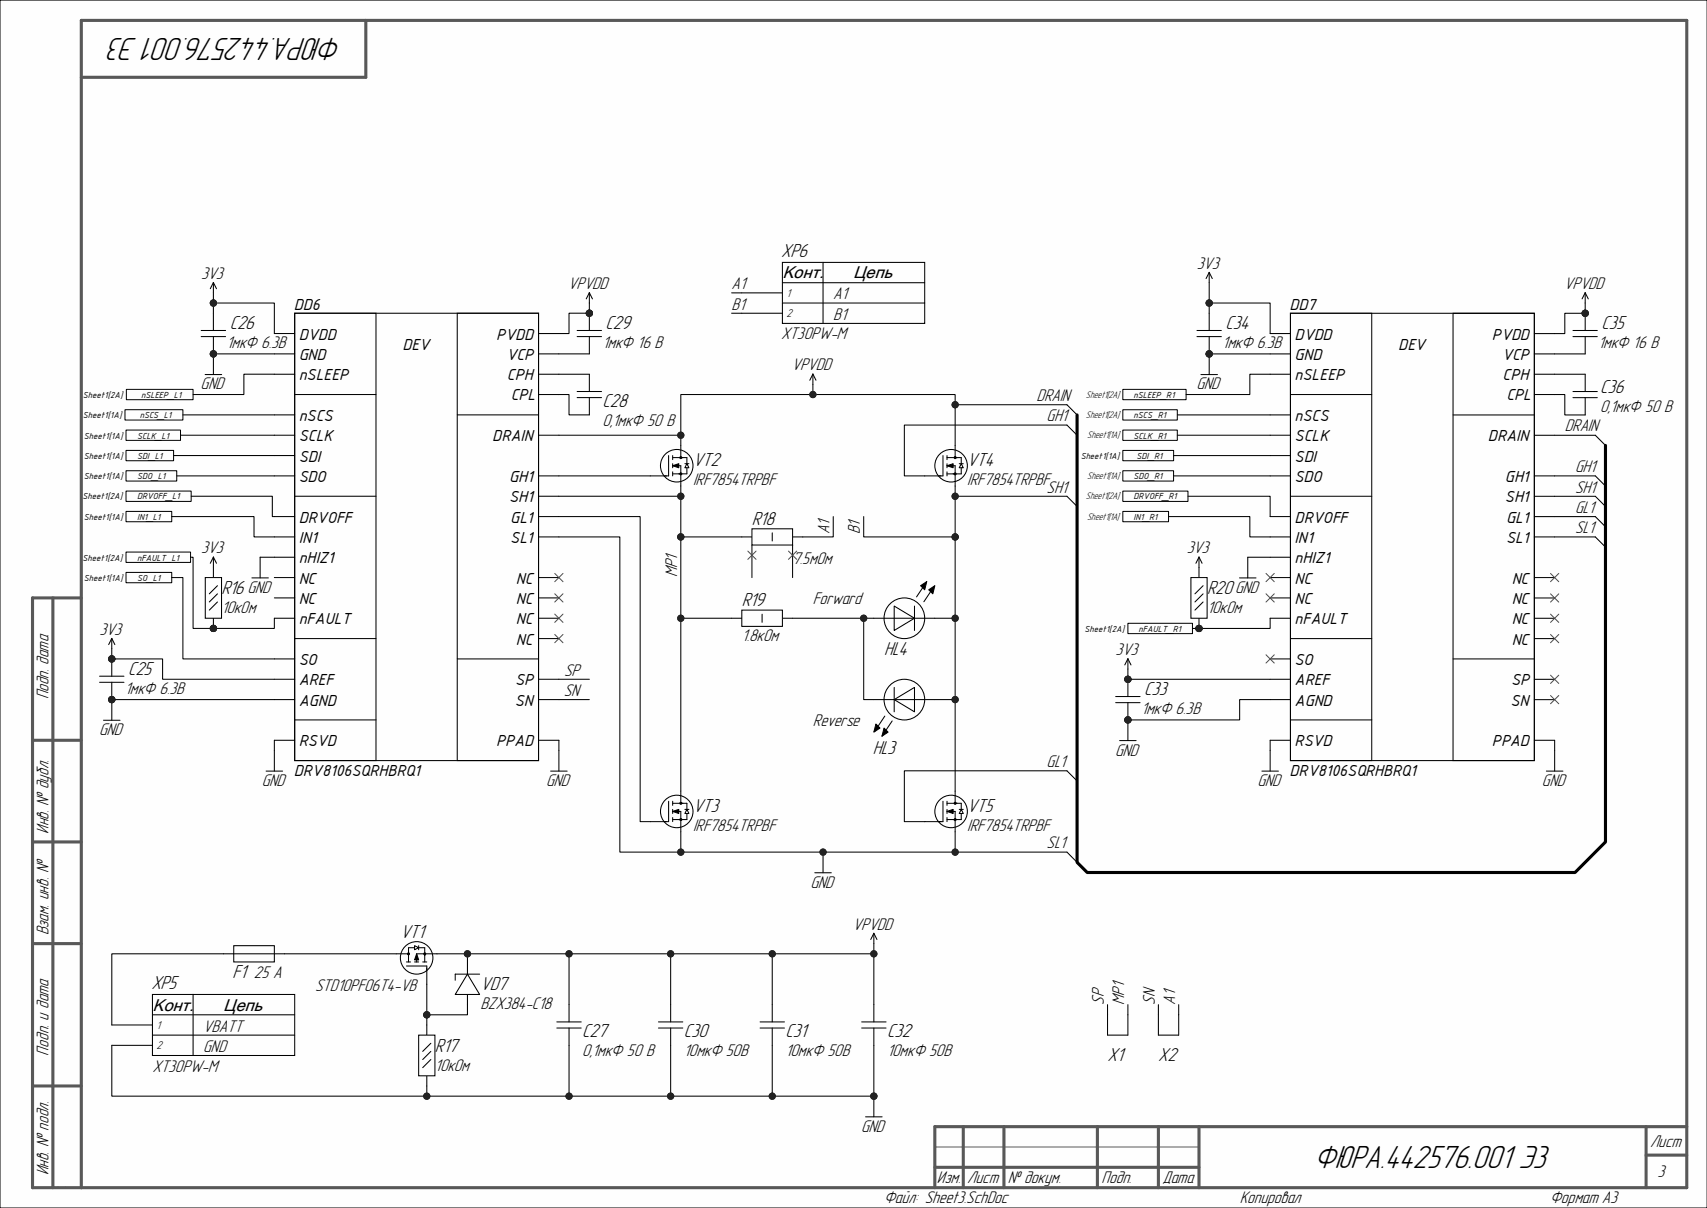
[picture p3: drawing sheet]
<svg xmlns="http://www.w3.org/2000/svg" width="420mm" height="297mm" viewBox="0 0 420 297" stroke-linecap="round" stroke-linejoin="round" font-family="sans-serif">
<path d="M0 0h420v297h-420z" fill-rule="evenodd" fill="#fefefe"/>
<path d="M0 0h420v297h-420z" fill="none" stroke="#000" stroke-width=".25"/>
<path d="M0 0h420v297h-420z" fill-rule="evenodd" fill="#fefefe"/>
<path d="M0 0h420v297h-420zM164.5 112v5h-1M165.5 114.5l1.5-.5v1zM165.5 112v1M165.5 114v1M165.5 116v1M165.5 114.5h2v2h-2M165.5 112.5h2.5" fill="none" stroke="#000" stroke-width=".25"/>
<g fill="none" stroke="#585858" stroke-width=".76">
<path d="M90 5v14h-70M13 147v145M20 147h-12v145h407v-287h-395v287M8 182h12M8 207h12M8 232h12M8 267h12M230 277v15M230 277h185M237 277v15M247 277v15M270 277v15"/>
<path d="M285 277v15M295 277v15M405 277v15M230 287h65M405 284h10"/>
</g>
<path d="M230 282h65" fill="none" stroke="#585858" stroke-width=".25"/>
<path d="M165.5 114.5l1.5-.5v1z" fill="#000"/>
<path d="M169 114l.5 1h-1z" fill="#fefefe"/>
<g fill="none" stroke="#000" stroke-width=".25">
<path d="M160 117h4M167.5 109.5v3h1.5v1.5M167.5 116.5v3M168.5 114h1M169 114l.5 1h-1zM169 115v1.5h-2M164.5 197v5h-1M165.5 199.5l1.5-.5v1zM165.5 199.5h2v2h-2M165.5 197v1M165.5 199v1M165.5 197.5h2.5"/>
<path d="M165.5 201v1"/>
<circle cx="166.5" cy="114.5" r="4"/>
<circle cx="167.5" cy="112.5" r=".25"/>
<circle cx="167.5" cy="116.5" r=".25"/>
</g>
<g fill="#000">
<path d="M165.5 199.5l1.5-.5v1z"/>
<circle cx="167.5" cy="112.5" r=".25"/>
<circle cx="167.5" cy="116.5" r=".25"/>
</g>
<path d="M169 199l.5 1h-1z" fill="#fefefe"/>
<g fill="none" stroke="#000" stroke-width=".25">
<path d="M232 112v5h-1M233 114.5l1.5-.5v1zM233 112v1M233 114v1M233 116v1M233 114.5h2v2h-2M233 112.5h2.5M167.5 194.5v3h1.5v1.5M168.5 199h1M169 199l.5 1h-1zM160 202h4M167.5 201.5v3"/>
<path d="M169 200v1.5h-2"/>
<circle cx="166.5" cy="199.5" r="4"/>
<circle cx="167.5" cy="197.5" r=".25"/>
<circle cx="167.5" cy="201.5" r=".25"/>
</g>
<g fill="#000">
<path d="M233 114.5l1.5-.5v1z"/>
<circle cx="167.5" cy="197.5" r=".25"/>
<circle cx="167.5" cy="201.5" r=".25"/>
</g>
<path d="M236.5 114l.5 1h-1z" fill="#fefefe"/>
<g fill="none" stroke="#000" stroke-width=".25">
<path d="M227.5 117h4M235 109.5v3h1.5v1.5M235 116.5v3M236 114h1M236.5 114l.5 1h-1zM236.5 115v1.5h-2M232 197v5h-1M233 199.5l1.5-.5v1zM233 199.5h2v2h-2M233 197v1M233 199v1M233 197.5h2.5"/>
<path d="M233 201v1"/>
<circle cx="234" cy="114.5" r="4"/>
<circle cx="235" cy="116.5" r=".25"/>
<circle cx="235" cy="112.5" r=".25"/>
</g>
<g fill="#000">
<path d="M233 199.5l1.5-.5v1z"/>
<circle cx="235" cy="116.5" r=".25"/>
<circle cx="235" cy="112.5" r=".25"/>
</g>
<path d="M236.5 199l.5 1h-1z" fill="#fefefe"/>
<g fill="none" stroke="#000" stroke-width=".25">
<path d="M182.5 72h10M182.5 77h10M192.5 64.5h35v15h-35zM192.5 69.5h35M192.5 74.5h35M202.5 64.5v15M180 152h2.5M192.5 152h2.5M235 194.5v3h1.5v1.5M236 199h1M236.5 199l.5 1h-1zM227.5 202h4"/>
<path d="M235 201.5v3M236.5 200v1.5h-2"/>
<circle cx="234" cy="199.5" r="4"/>
<circle cx="235" cy="197.5" r=".25"/>
<circle cx="235" cy="201.5" r=".25"/>
</g>
<g fill="#000">
<circle cx="235" cy="197.5" r=".25"/>
<circle cx="235" cy="201.5" r=".25"/>
</g>
<path d="M182.5 150h10v4h-10z" fill-rule="evenodd" fill="#fefefe"/>
<path d="M182.5 150h10v4h-10zM187.5 151v2M215 152h5M225 152h5" fill="none" stroke="#000" stroke-width=".25"/>
<path d="M220 149l5 3-5 3z" fill="#fefefe"/>
<g fill="none" stroke="#000" stroke-width=".25">
<path d="M220 149l5 3-5 3zM220 152h5M225 149v6M226.5 144l1.5-1-.5 2zM228 143l-2.5 3.8M228.5 145l1.5-1-.5 2zM229.8 144.2l-2.5 3.8M215 172h5M225 172h5"/>
<circle cx="222.5" cy="152" r="5"/>
</g>
<path d="M226.5 144l1.5-1-.5 2zM228.5 145l1.5-1-.5 2z" fill="#000"/>
<path d="M220 172l5-3v6z" fill="#fefefe"/>
<g fill="none" stroke="#000" stroke-width=".25">
<path d="M215.5 178l1 1-1.5 1zM217.5 179l1 1-1.5 1zM217.7 176.1l-2.5 3.7M219.5 177.3l-2.5 3.7M220 172l5-3v6zM220 172h5M220 169v6"/>
<circle cx="222.5" cy="172" r="5"/>
</g>
<path d="M215.5 178l1 1-1.5 1zM217.5 179l1 1-1.5 1z" fill="#000"/>
<path d="M72.5 77h60v110h-60z" fill-rule="evenodd" fill="#fefefe"/>
<g fill="none" stroke="#000" stroke-width=".25">
<path d="M72.5 77h60v110h-60zM72.5 77h20v110h-20zM112.5 77h20v110h-20zM67.5 87h5M67.5 82h5M67.5 92h5M72.5 97h20M132.5 87h5M132.5 82h5M132.5 92h5M132.5 97h5M67.5 102h5"/>
<path d="M67.5 107h5M67.5 112h5M67.5 117h5M112.5 102h20M132.5 107h5M132.5 117h5M67.5 132h5M67.5 137h5M67.5 127h5M72.5 122h20M132.5 132h5M132.5 127h5"/>
<path d="M132.5 122h5M182.5 132h2.5M195 132h2.5M67.5 142h5M67.5 147h5M67.5 152h5M72.5 157h20M132.5 142h5M132.5 147h5M132.5 152h5M132.5 157h5M67.5 162h5"/>
<path d="M67.5 167h5M67.5 172h5M72.5 177h20M112.5 162h20M132.5 167h5M132.5 172h5M67.5 182h5M132.5 182h5"/>
</g>
<path d="M185 130h10v4h-10z" fill-rule="evenodd" fill="#fefefe"/>
<path d="M185 130h10v4h-10zM185 134v2.5M190 131v2M195 134v2.5" fill="none" stroke="#000" stroke-width=".25"/>
<path d="M317.5 77h60v110h-60z" fill-rule="evenodd" fill="#fefefe"/>
<g fill="none" stroke="#000" stroke-width=".25">
<path d="M317.5 77h60v110h-60zM317.5 77h20v110h-20zM357.5 77h20v110h-20zM312.5 87h5M312.5 82h5M312.5 92h5M317.5 97h20M377.5 87h5M377.5 82h5M377.5 92h5M377.5 97h5M312.5 102h5"/>
<path d="M312.5 107h5M312.5 112h5M312.5 117h5M357.5 102h20M377.5 107h5M377.5 117h5M392.5 117l2.5 2.5M392.5 107l2.5 2.5M312.5 132h5M312.5 137h5M312.5 127h5M317.5 122h20"/>
<path d="M377.5 132h5M377.5 127h5M377.5 122h5M392.5 132l2.5 2.5M392.5 127l2.5 2.5M392.5 122l2.5 2.5M312.5 142h5M312.5 147h5M312.5 152h5M317.5 157h20M377.5 142h5M377.5 147h5"/>
<path d="M377.5 152h5M377.5 157h5M312.5 162h5M312.5 167h5M312.5 172h5M317.5 177h20M357.5 162h20M377.5 167h5M377.5 172h5M312.5 182h5M377.5 182h5M380.5 189.6h4"/>
<path d="M382.5 184.5v5.1M100 237.5h5v1M100 236.5h1M100.5 234v2.5M102 236.5h1M102.5 234.5l.5 1.5h-1zM102.5 234.5v2M104 236.5h1M104.5 234.5v2"/>
</g>
<path d="M102.5 234.5l.5 1.5h-1z" fill="#000"/>
<path d="M102 232.5l1 .5-1 .5z" fill="#fefefe"/>
<g fill="none" stroke="#000" stroke-width=".25">
<path d="M102 232.5l1 .5-1 .5zM102 233h-1.5v1.5h-3M102.5 234.5h5M103 232.5v1M103 233h1.5v2M105 238v4M27.5 252h10M27.5 257h10M37.5 244.5h35v15h-35zM37.5 249.5h35M37.5 254.5h35M47.5 244.5v15"/>
<path d="M105 252v2.5M105 264.5v2.5"/>
<circle cx="100.5" cy="234.5" r=".25"/>
<circle cx="102.5" cy="235.5" r="4"/>
<circle cx="104.5" cy="234.5" r=".25"/>
</g>
<g fill="#000">
<circle cx="100.5" cy="234.5" r=".25"/>
<circle cx="104.5" cy="234.5" r=".25"/>
</g>
<path d="M103 254.5h4v10h-4z" fill-rule="evenodd" fill="#fefefe"/>
<path d="M115 237v2.5M103 254.5h4v10h-4zM106 258.5l-2 2M106 256.5l-2 2M115 244.5v2.5M106 260.5l-2 2" fill="none" stroke="#000" stroke-width=".25"/>
<path d="M115 239.5l3 5h-6z" fill="#fefefe"/>
<path d="M115 239.5l3 5h-6zM118 239.5h-6v1.5M213 274.6h4M215 269.5v5.1" fill="none" stroke="#000" stroke-width=".25"/>
<circle cx="215" cy="269.5" r=".76" fill="#262626"/>
<circle cx="215" cy="269.5" r=".76" fill="none" stroke="#262626" stroke-width=".25"/>
<path d="M142 97.8h6M142 96.3h6M145 92v4.3M145 97.8v4.2M215 229.5l-.8 1.5M215 229.5l.8 1.5M215 229.5v2.5" fill="none" stroke="#000" stroke-width=".25"/>
<circle cx="145" cy="77" r=".76" fill="#262626"/>
<circle cx="145" cy="77" r=".76" fill="none" stroke="#262626" stroke-width=".25"/>
<path d="M145 77v4.3M142 82.8h6M142 81.3h6M145 82.8v4.2" fill="none" stroke="#000" stroke-width=".25"/>
<circle cx="145" cy="77" r=".76" fill="#262626"/>
<circle cx="145" cy="77" r=".76" fill="none" stroke="#262626" stroke-width=".25"/>
<path d="M145 72l-.8 1.5M145 72l.8 1.5M145 72v2.5M387 97.8h6M387 96.3h6M390 92v4.3M390 97.8v4.2" fill="none" stroke="#000" stroke-width=".25"/>
<circle cx="390" cy="77" r=".76" fill="#262626"/>
<circle cx="390" cy="77" r=".76" fill="none" stroke="#262626" stroke-width=".25"/>
<path d="M390 77v4.3M387 82.8h6M387 81.3h6M390 82.8v4.2" fill="none" stroke="#000" stroke-width=".25"/>
<circle cx="390" cy="77" r=".76" fill="#262626"/>
<circle cx="390" cy="77" r=".76" fill="none" stroke="#262626" stroke-width=".25"/>
<path d="M390 72l-.7 1.5M390 72l.8 1.5M390 72v2.5M50.5 92.1h4M52.5 87v5.1M135.5 189.6h4M137.5 184.5v5.1" fill="none" stroke="#000" stroke-width=".25"/>
<circle cx="52.5" cy="87" r=".76" fill="#262626"/>
<circle cx="52.5" cy="87" r=".76" fill="none" stroke="#262626" stroke-width=".25"/>
<circle cx="52.5" cy="87" r=".76" fill="#262626"/>
<circle cx="52.5" cy="87" r=".76" fill="none" stroke="#262626" stroke-width=".25"/>
<path d="M49.5 82.8h6M49.5 81.3h6M52.5 82.8v4.2" fill="none" stroke="#000" stroke-width=".25"/>
<circle cx="52.5" cy="87" r=".76" fill="#262626"/>
<circle cx="52.5" cy="87" r=".76" fill="none" stroke="#262626" stroke-width=".25"/>
<path d="M52.5 69.5v2.5M52.5 77v4.3M52.5 69.5l-.8 1.5M52.5 69.5l.8 1.5M295.5 92.1h4M297.5 87v5.1" fill="none" stroke="#000" stroke-width=".25"/>
<circle cx="297.5" cy="87" r=".76" fill="#262626"/>
<circle cx="297.5" cy="87" r=".76" fill="none" stroke="#262626" stroke-width=".25"/>
<circle cx="297.5" cy="87" r=".76" fill="#262626"/>
<circle cx="297.5" cy="87" r=".76" fill="none" stroke="#262626" stroke-width=".25"/>
<path d="M294.5 82.8h6M294.5 81.3h6M297.5 82.8v4.2" fill="none" stroke="#000" stroke-width=".25"/>
<circle cx="297.5" cy="87" r=".76" fill="#262626"/>
<circle cx="297.5" cy="87" r=".76" fill="none" stroke="#262626" stroke-width=".25"/>
<path d="M297.5 67v2.5M297.5 77v4.3M297.5 67l-.8 1.5M297.5 67l.8 1.5" fill="none" stroke="#000" stroke-width=".25"/>
<circle cx="27.5" cy="172" r=".76" fill="#262626"/>
<circle cx="27.5" cy="172" r=".76" fill="none" stroke="#262626" stroke-width=".25"/>
<circle cx="27.5" cy="162" r=".76" fill="#262626"/>
<circle cx="27.5" cy="162" r=".76" fill="none" stroke="#262626" stroke-width=".25"/>
<path d="M24.5 167.8h6M24.5 166.3h6M27.5 167.8v4.2" fill="none" stroke="#000" stroke-width=".25"/>
<circle cx="27.5" cy="172" r=".76" fill="#262626"/>
<circle cx="27.5" cy="172" r=".76" fill="none" stroke="#262626" stroke-width=".25"/>
<path d="M27.5 162v4.3" fill="none" stroke="#000" stroke-width=".25"/>
<circle cx="27.5" cy="162" r=".76" fill="#262626"/>
<circle cx="27.5" cy="162" r=".76" fill="none" stroke="#262626" stroke-width=".25"/>
<path d="M25.5 177.1h4M27.5 172v5.1" fill="none" stroke="#000" stroke-width=".25"/>
<circle cx="27.5" cy="172" r=".76" fill="#262626"/>
<circle cx="27.5" cy="172" r=".76" fill="none" stroke="#262626" stroke-width=".25"/>
<g fill="none" stroke="#000" stroke-width=".25">
<path d="M27.5 157l-.8 1.5M27.5 157l.8 1.5M27.5 157v2.5M137 252.8h6M137 251.3h6M140 247v4.3M140 252.8v4.2M162 252.8h6M162 251.3h6M165 247v4.3M165 252.8v4.2M187 252.8h6"/>
<path d="M187 251.3h6M190 247v4.3M190 252.8v4.2"/>
</g>
<circle cx="52.5" cy="154.5" r=".76" fill="#262626"/>
<circle cx="52.5" cy="154.5" r=".76" fill="none" stroke="#262626" stroke-width=".25"/>
<path d="M52.5 152v2.5" fill="none" stroke="#000" stroke-width=".25"/>
<circle cx="52.5" cy="154.5" r=".76" fill="#262626"/>
<circle cx="52.5" cy="154.5" r=".76" fill="none" stroke="#262626" stroke-width=".25"/>
<path d="M52.5 139.5v2.5" fill="none" stroke="#000" stroke-width=".25"/>
<path d="M50.5 142h4v10h-4z" fill-rule="evenodd" fill="#fefefe"/>
<path d="M262.5 99.5l2.5 2.5M262.5 104.5l2.5 2.5M52.5 137l-.8 1.5M52.5 137l.8 1.5M52.5 137v2.5M262.5 122l2.5 2.5M50.5 142h4v10h-4zM53.5 148l-2 2M53.5 146l-2 2M53.5 144l-2 2M262.5 189.5l2.5 2.5M262.5 209.5l2.5 2.5" fill="none" stroke="#000" stroke-width=".25"/>
<circle cx="277.5" cy="177" r=".76" fill="#262626"/>
<circle cx="277.5" cy="177" r=".76" fill="none" stroke="#262626" stroke-width=".25"/>
<circle cx="277.5" cy="167" r=".76" fill="#262626"/>
<circle cx="277.5" cy="167" r=".76" fill="none" stroke="#262626" stroke-width=".25"/>
<path d="M274.5 172.8h6M274.5 171.3h6M277.5 172.8v4.2" fill="none" stroke="#000" stroke-width=".25"/>
<circle cx="277.5" cy="177" r=".76" fill="#262626"/>
<circle cx="277.5" cy="177" r=".76" fill="none" stroke="#262626" stroke-width=".25"/>
<path d="M277.5 167v4.3" fill="none" stroke="#000" stroke-width=".25"/>
<circle cx="277.5" cy="167" r=".76" fill="#262626"/>
<circle cx="277.5" cy="167" r=".76" fill="none" stroke="#262626" stroke-width=".25"/>
<path d="M277.5 177v5.1M275.5 182.1h4" fill="none" stroke="#000" stroke-width=".25"/>
<circle cx="277.5" cy="177" r=".76" fill="#262626"/>
<circle cx="277.5" cy="177" r=".76" fill="none" stroke="#262626" stroke-width=".25"/>
<path d="M277.5 162l-.8 1.5M277.5 162l.8 1.5M277.5 162v2.5" fill="none" stroke="#000" stroke-width=".25"/>
<circle cx="295" cy="154.5" r=".76" fill="#262626"/>
<circle cx="295" cy="154.5" r=".76" fill="none" stroke="#262626" stroke-width=".25"/>
<path d="M295 152v2.5" fill="none" stroke="#000" stroke-width=".25"/>
<circle cx="295" cy="154.5" r=".76" fill="#262626"/>
<circle cx="295" cy="154.5" r=".76" fill="none" stroke="#262626" stroke-width=".25"/>
<path d="M295 139.5v2.5" fill="none" stroke="#000" stroke-width=".25"/>
<path d="M293 142h4v10h-4z" fill-rule="evenodd" fill="#fefefe"/>
<g fill="none" stroke="#000" stroke-width=".25">
<path d="M295 137l-.8 1.5M295 137l.8 1.5M295 137v2.5M293 142h4v10h-4zM296 148l-2 2M296 146l-2 2M296 144l-2 2M65.5 189.6h4M67.5 184.5v5.1M310.5 189.6h4M312.5 184.5v5.1M200.5 214.6h4"/>
<path d="M202.5 209.5v5.1"/>
</g>
<circle cx="202.5" cy="209.5" r=".76" fill="#262626"/>
<circle cx="202.5" cy="209.5" r=".76" fill="none" stroke="#262626" stroke-width=".25"/>
<path d="M64 137v5.1M307 137v5.1M62 142.1h4M305 142.1h4M55 234.5h2.5M67.5 234.5h2.5" fill="none" stroke="#000" stroke-width=".25"/>
<path d="M57.5 232.5h10v4h-10z" fill-rule="evenodd" fill="#fefefe"/>
<path d="M57.5 232.5h10v4h-10zM57.5 234.5h10" fill="none" stroke="#000" stroke-width=".25"/>
<g fill="none" stroke="#4c4c4c" stroke-width=".25">
<path d="M136.5 156l2 2M136.5 151l2 2M136.5 146l2 2M136.5 141l2 2M138.5 156l-2 2M138.5 151l-2 2M138.5 146l-2 2M138.5 141l-2 2M381.5 156l2 2M381.5 151l2 2M381.5 146l2 2M381.5 141l2 2"/>
<path d="M383.5 156l-2 2M383.5 151l-2 2M383.5 146l-2 2M383.5 141l-2 2M311.5 161l2 2M313.5 161l-2 2"/>
</g>
<path d="M31.1 95.7h16.4v2.6h-16.4z" fill-rule="evenodd" fill="#fefefe"/>
<path d="M31.1 95.7h16.4v2.6h-16.4z" fill="none" stroke="#000" stroke-width=".25"/>
<path d="M30.7 100.7h14.3v2.6h-14.3z" fill-rule="evenodd" fill="#fefefe"/>
<path d="M30.7 100.7h14.3v2.6h-14.3z" fill="none" stroke="#000" stroke-width=".25"/>
<path d="M31 105.7h13.4v2.6h-13.4z" fill-rule="evenodd" fill="#fefefe"/>
<path d="M31 105.7h13.4v2.6h-13.4z" fill="none" stroke="#000" stroke-width=".25"/>
<path d="M31 110.7h11.7v2.6h-11.7z" fill-rule="evenodd" fill="#fefefe"/>
<path d="M31 110.7h11.7v2.6h-11.7z" fill="none" stroke="#000" stroke-width=".25"/>
<path d="M31 115.7h12.5v2.6h-12.5z" fill-rule="evenodd" fill="#fefefe"/>
<path d="M31 115.7h12.5v2.6h-12.5z" fill="none" stroke="#000" stroke-width=".25"/>
<path d="M31 120.7h16v2.6h-16z" fill-rule="evenodd" fill="#fefefe"/>
<path d="M31 120.7h16v2.6h-16z" fill="none" stroke="#000" stroke-width=".25"/>
<path d="M31 125.7h11.3v2.6h-11.3z" fill-rule="evenodd" fill="#fefefe"/>
<path d="M31 125.7h11.3v2.6h-11.3z" fill="none" stroke="#000" stroke-width=".25"/>
<path d="M31 135.7h15.9v2.6h-15.9z" fill-rule="evenodd" fill="#fefefe"/>
<path d="M31 135.7h15.9v2.6h-15.9z" fill="none" stroke="#000" stroke-width=".25"/>
<path d="M31 140.7h11.3v2.6h-11.3z" fill-rule="evenodd" fill="#fefefe"/>
<path d="M31 140.7h11.3v2.6h-11.3z" fill="none" stroke="#000" stroke-width=".25"/>
<path d="M276.3 95.7h15.5v2.6h-15.5z" fill-rule="evenodd" fill="#fefefe"/>
<path d="M276.3 95.7h15.5v2.6h-15.5z" fill="none" stroke="#000" stroke-width=".25"/>
<path d="M276.3 100.7h13.4v2.6h-13.4z" fill-rule="evenodd" fill="#fefefe"/>
<path d="M276.3 100.7h13.4v2.6h-13.4z" fill="none" stroke="#000" stroke-width=".25"/>
<path d="M276.3 105.7h13.4v2.6h-13.4z" fill-rule="evenodd" fill="#fefefe"/>
<path d="M276.3 105.7h13.4v2.6h-13.4z" fill="none" stroke="#000" stroke-width=".25"/>
<path d="M276.3 110.7h12.5v2.6h-12.5z" fill-rule="evenodd" fill="#fefefe"/>
<path d="M276.3 110.7h12.5v2.6h-12.5z" fill="none" stroke="#000" stroke-width=".25"/>
<path d="M276.3 115.7h12.4v2.6h-12.4z" fill-rule="evenodd" fill="#fefefe"/>
<path d="M276.3 115.7h12.4v2.6h-12.4z" fill="none" stroke="#000" stroke-width=".25"/>
<path d="M276.3 120.7h16v2.6h-16z" fill-rule="evenodd" fill="#fefefe"/>
<path d="M276.3 120.7h16v2.6h-16z" fill="none" stroke="#000" stroke-width=".25"/>
<path d="M276.3 125.7h11.2v2.6h-11.2z" fill-rule="evenodd" fill="#fefefe"/>
<path d="M276.3 125.7h11.2v2.6h-11.2z" fill="none" stroke="#000" stroke-width=".25"/>
<path d="M277.5 153.2h15.9v2.6h-15.9z" fill-rule="evenodd" fill="#fefefe"/>
<path d="M200 92l-.8 1.5M200 92l.8 1.5M200 92v2.5M212.5 127v5h22.5M277.5 153.2h15.9v2.6h-15.9zM212 252.8h6M212 251.3h6M215 247v4.3M215 252.8v4.2M272.5 249.5v5h5v-5M285 249.5v5h5v-5" fill="none" stroke="#000" stroke-width=".25"/>
<path d="M311.5 146l2 2M311.5 141l2 2M313.5 146l-2 2M313.5 141l-2 2M381.5 171l2 2M381.5 166l2 2M383.5 171l-2 2M383.5 166l-2 2" fill="none" stroke="#4c4c4c" stroke-width=".25"/>
<circle cx="235" cy="132" r=".76" fill="#262626"/>
<circle cx="235" cy="132" r=".76" fill="none" stroke="#262626" stroke-width=".25"/>
<path d="M167.5 132h15" fill="none" stroke="#000" stroke-width=".25"/>
<circle cx="167.5" cy="132" r=".76" fill="#262626"/>
<circle cx="167.5" cy="132" r=".76" fill="none" stroke="#262626" stroke-width=".25"/>
<path d="M137.5 117h22.5M137.5 127h20v75h2.5M137.5 132h15v77.5h15v-5M185 136.5v5.5M195 136.5v5.5M205 127v5h-7.5M137.5 167h7.5M137.5 172h7.5" fill="none" stroke="#000" stroke-width=".25"/>
<circle cx="167.5" cy="209.5" r=".76" fill="#262626"/>
<circle cx="167.5" cy="209.5" r=".76" fill="none" stroke="#262626" stroke-width=".25"/>
<path d="M235 204.5v5h-67.5" fill="none" stroke="#000" stroke-width=".25"/>
<circle cx="167.5" cy="209.5" r=".76" fill="#262626"/>
<circle cx="167.5" cy="209.5" r=".76" fill="none" stroke="#262626" stroke-width=".25"/>
<circle cx="202.5" cy="209.5" r=".76" fill="#262626"/>
<circle cx="202.5" cy="209.5" r=".76" fill="none" stroke="#262626" stroke-width=".25"/>
<circle cx="235" cy="209.5" r=".76" fill="#262626"/>
<circle cx="235" cy="209.5" r=".76" fill="none" stroke="#262626" stroke-width=".25"/>
<path d="M235 99.5h27.5M262.5 104.5h-40v12.5h5M382.5 107h10M382.5 117h10M382.5 132h10M382.5 127h10M382.5 122h10M382.5 182v2.5" fill="none" stroke="#000" stroke-width=".25"/>
<circle cx="235" cy="99.5" r=".76" fill="#262626"/>
<circle cx="235" cy="99.5" r=".76" fill="none" stroke="#262626" stroke-width=".25"/>
<path d="M235 209.5h27.5" fill="none" stroke="#000" stroke-width=".25"/>
<circle cx="235" cy="209.5" r=".76" fill="#262626"/>
<circle cx="235" cy="209.5" r=".76" fill="none" stroke="#262626" stroke-width=".25"/>
<path d="M235 122h27.5M262.5 189.5h-40v12.5h5" fill="none" stroke="#000" stroke-width=".25"/>
<circle cx="235" cy="122" r=".76" fill="#262626"/>
<circle cx="235" cy="122" r=".76" fill="none" stroke="#262626" stroke-width=".25"/>
<path d="M105 242v7.5" fill="none" stroke="#000" stroke-width=".25"/>
<circle cx="105" cy="249.5" r=".76" fill="#262626"/>
<circle cx="105" cy="249.5" r=".76" fill="none" stroke="#262626" stroke-width=".25"/>
<path d="M115 247v2.5h-10" fill="none" stroke="#000" stroke-width=".25"/>
<circle cx="105" cy="249.5" r=".76" fill="#262626"/>
<circle cx="105" cy="249.5" r=".76" fill="none" stroke="#262626" stroke-width=".25"/>
<path d="M115 234.5v2.5" fill="none" stroke="#000" stroke-width=".25"/>
<circle cx="115" cy="234.5" r=".76" fill="#262626"/>
<circle cx="115" cy="234.5" r=".76" fill="none" stroke="#262626" stroke-width=".25"/>
<path d="M105 249.5v2.5" fill="none" stroke="#000" stroke-width=".25"/>
<circle cx="105" cy="249.5" r=".76" fill="#262626"/>
<circle cx="105" cy="249.5" r=".76" fill="none" stroke="#262626" stroke-width=".25"/>
<path d="M145 77h-5v5h-2.5M137.5 97h2.5v5h5M137.5 92h7.5M137.5 87h7.5" fill="none" stroke="#000" stroke-width=".25"/>
<circle cx="145" cy="77" r=".76" fill="#262626"/>
<circle cx="145" cy="77" r=".76" fill="none" stroke="#262626" stroke-width=".25"/>
<path d="M145 74.5v2.5" fill="none" stroke="#000" stroke-width=".25"/>
<circle cx="145" cy="77" r=".76" fill="#262626"/>
<circle cx="145" cy="77" r=".76" fill="none" stroke="#262626" stroke-width=".25"/>
<path d="M390 77h-5v5h-2.5M382.5 97h2.5v5h5M382.5 92h7.5M382.5 87h7.5" fill="none" stroke="#000" stroke-width=".25"/>
<circle cx="390" cy="77" r=".76" fill="#262626"/>
<circle cx="390" cy="77" r=".76" fill="none" stroke="#262626" stroke-width=".25"/>
<path d="M390 74.5v2.5" fill="none" stroke="#000" stroke-width=".25"/>
<circle cx="390" cy="77" r=".76" fill="#262626"/>
<circle cx="390" cy="77" r=".76" fill="none" stroke="#262626" stroke-width=".25"/>
<path d="M52.5 87h15M137.5 182v2.5" fill="none" stroke="#000" stroke-width=".25"/>
<circle cx="52.5" cy="87" r=".76" fill="#262626"/>
<circle cx="52.5" cy="87" r=".76" fill="none" stroke="#262626" stroke-width=".25"/>
<path d="M52.5 74.5h15v7.5" fill="none" stroke="#000" stroke-width=".25"/>
<circle cx="52.5" cy="74.5" r=".76" fill="#262626"/>
<circle cx="52.5" cy="74.5" r=".76" fill="none" stroke="#262626" stroke-width=".25"/>
<path d="M52.5 74.5v2.5" fill="none" stroke="#000" stroke-width=".25"/>
<circle cx="52.5" cy="74.5" r=".76" fill="#262626"/>
<circle cx="52.5" cy="74.5" r=".76" fill="none" stroke="#262626" stroke-width=".25"/>
<path d="M52.5 72v2.5" fill="none" stroke="#000" stroke-width=".25"/>
<circle cx="52.5" cy="74.5" r=".76" fill="#262626"/>
<circle cx="52.5" cy="74.5" r=".76" fill="none" stroke="#262626" stroke-width=".25"/>
<path d="M297.5 87h15" fill="none" stroke="#000" stroke-width=".25"/>
<circle cx="297.5" cy="87" r=".76" fill="#262626"/>
<circle cx="297.5" cy="87" r=".76" fill="none" stroke="#262626" stroke-width=".25"/>
<path d="M297.5 74.5h15v7.5" fill="none" stroke="#000" stroke-width=".25"/>
<circle cx="297.5" cy="74.5" r=".76" fill="#262626"/>
<circle cx="297.5" cy="74.5" r=".76" fill="none" stroke="#262626" stroke-width=".25"/>
<path d="M297.5 74.5v2.5" fill="none" stroke="#000" stroke-width=".25"/>
<circle cx="297.5" cy="74.5" r=".76" fill="#262626"/>
<circle cx="297.5" cy="74.5" r=".76" fill="none" stroke="#262626" stroke-width=".25"/>
<path d="M297.5 69.5v5" fill="none" stroke="#000" stroke-width=".25"/>
<circle cx="297.5" cy="74.5" r=".76" fill="#262626"/>
<circle cx="297.5" cy="74.5" r=".76" fill="none" stroke="#262626" stroke-width=".25"/>
<path d="M27.5 159.5v2.5" fill="none" stroke="#000" stroke-width=".25"/>
<circle cx="27.5" cy="162" r=".76" fill="#262626"/>
<circle cx="27.5" cy="162" r=".76" fill="none" stroke="#262626" stroke-width=".25"/>
<path d="M235 132v62.5" fill="none" stroke="#000" stroke-width=".25"/>
<circle cx="235" cy="172" r=".76" fill="#262626"/>
<circle cx="235" cy="172" r=".76" fill="none" stroke="#262626" stroke-width=".25"/>
<circle cx="235" cy="152" r=".76" fill="#262626"/>
<circle cx="235" cy="152" r=".76" fill="none" stroke="#262626" stroke-width=".25"/>
<circle cx="235" cy="132" r=".76" fill="#262626"/>
<circle cx="235" cy="132" r=".76" fill="none" stroke="#262626" stroke-width=".25"/>
<path d="M140 234.5v12.5" fill="none" stroke="#000" stroke-width=".25"/>
<circle cx="140" cy="234.5" r=".76" fill="#262626"/>
<circle cx="140" cy="234.5" r=".76" fill="none" stroke="#262626" stroke-width=".25"/>
<path d="M105 267v2.5" fill="none" stroke="#000" stroke-width=".25"/>
<circle cx="105" cy="269.5" r=".76" fill="#262626"/>
<circle cx="105" cy="269.5" r=".76" fill="none" stroke="#262626" stroke-width=".25"/>
<path d="M140 257v12.5" fill="none" stroke="#000" stroke-width=".25"/>
<circle cx="140" cy="269.5" r=".76" fill="#262626"/>
<circle cx="140" cy="269.5" r=".76" fill="none" stroke="#262626" stroke-width=".25"/>
<path d="M165 257v12.5" fill="none" stroke="#000" stroke-width=".25"/>
<circle cx="165" cy="269.5" r=".76" fill="#262626"/>
<circle cx="165" cy="269.5" r=".76" fill="none" stroke="#262626" stroke-width=".25"/>
<path d="M165 234.5v12.5" fill="none" stroke="#000" stroke-width=".25"/>
<circle cx="165" cy="234.5" r=".76" fill="#262626"/>
<circle cx="165" cy="234.5" r=".76" fill="none" stroke="#262626" stroke-width=".25"/>
<path d="M190 234.5v12.5" fill="none" stroke="#000" stroke-width=".25"/>
<circle cx="190" cy="234.5" r=".76" fill="#262626"/>
<circle cx="190" cy="234.5" r=".76" fill="none" stroke="#262626" stroke-width=".25"/>
<path d="M67.5 152v2.5h-15" fill="none" stroke="#000" stroke-width=".25"/>
<circle cx="52.5" cy="154.5" r=".76" fill="#262626"/>
<circle cx="52.5" cy="154.5" r=".76" fill="none" stroke="#262626" stroke-width=".25"/>
<path d="M27.5 172h40" fill="none" stroke="#000" stroke-width=".25"/>
<circle cx="27.5" cy="172" r=".76" fill="#262626"/>
<circle cx="27.5" cy="172" r=".76" fill="none" stroke="#262626" stroke-width=".25"/>
<path d="M27.5 162h12.5v5h27.5" fill="none" stroke="#000" stroke-width=".25"/>
<circle cx="27.5" cy="162" r=".76" fill="#262626"/>
<circle cx="27.5" cy="162" r=".76" fill="none" stroke="#262626" stroke-width=".25"/>
<path d="M277.5 164.5v2.5" fill="none" stroke="#000" stroke-width=".25"/>
<circle cx="277.5" cy="167" r=".76" fill="#262626"/>
<circle cx="277.5" cy="167" r=".76" fill="none" stroke="#262626" stroke-width=".25"/>
<path d="M235 119.5v12.5" fill="none" stroke="#000" stroke-width=".25"/>
<circle cx="235" cy="132" r=".76" fill="#262626"/>
<circle cx="235" cy="132" r=".76" fill="none" stroke="#262626" stroke-width=".25"/>
<circle cx="235" cy="122" r=".76" fill="#262626"/>
<circle cx="235" cy="122" r=".76" fill="none" stroke="#262626" stroke-width=".25"/>
<path d="M64 137h3.5M277.5 167h35M67.5 182v2.5M312.5 182v2.5" fill="none" stroke="#000" stroke-width=".25"/>
<circle cx="277.5" cy="167" r=".76" fill="#262626"/>
<circle cx="277.5" cy="167" r=".76" fill="none" stroke="#262626" stroke-width=".25"/>
<path d="M312.5 172h-7.5v5h-27.5" fill="none" stroke="#000" stroke-width=".25"/>
<circle cx="277.5" cy="177" r=".76" fill="#262626"/>
<circle cx="277.5" cy="177" r=".76" fill="none" stroke="#262626" stroke-width=".25"/>
<path d="M312.5 152v2.5h-17.5" fill="none" stroke="#000" stroke-width=".25"/>
<circle cx="295" cy="154.5" r=".76" fill="#262626"/>
<circle cx="295" cy="154.5" r=".76" fill="none" stroke="#262626" stroke-width=".25"/>
<path d="M167.5 109.5v-12.5h67.5v12.5M307 137h5.5M55 234.5h-27.5v17.5M70 234.5h27.5" fill="none" stroke="#000" stroke-width=".25"/>
<circle cx="235" cy="99.5" r=".76" fill="#262626"/>
<circle cx="235" cy="99.5" r=".76" fill="none" stroke="#262626" stroke-width=".25"/>
<circle cx="200" cy="97" r=".76" fill="#262626"/>
<circle cx="200" cy="97" r=".76" fill="none" stroke="#262626" stroke-width=".25"/>
<circle cx="167.5" cy="107" r=".76" fill="#262626"/>
<circle cx="167.5" cy="107" r=".76" fill="none" stroke="#262626" stroke-width=".25"/>
<path d="M67.5 92h-7.5v5h-12.5M42.7 112h24.8M43.5 117h24M44.4 107h23.1M45 102h22.5M42.3 127h20.2v5h5M46.9 137h.6v17.5h5M47 122h20v5h.5" fill="none" stroke="#000" stroke-width=".25"/>
<circle cx="52.5" cy="154.5" r=".76" fill="#262626"/>
<circle cx="52.5" cy="154.5" r=".76" fill="none" stroke="#262626" stroke-width=".25"/>
<path d="M312.5 92h-5v5h-15.7M288.7 117h23.8M288.8 112h23.7M289.7 102h22.8M289.7 107h22.8M137.5 122h30M287.5 127h20v5h5M292.3 122h20.2v5M42.3 142h2.7v20h22.5" fill="none" stroke="#000" stroke-width=".25"/>
<circle cx="167.5" cy="122" r=".76" fill="#262626"/>
<circle cx="167.5" cy="122" r=".76" fill="none" stroke="#262626" stroke-width=".25"/>
<path d="M137.5 107h30" fill="none" stroke="#000" stroke-width=".25"/>
<circle cx="167.5" cy="107" r=".76" fill="#262626"/>
<circle cx="167.5" cy="107" r=".76" fill="none" stroke="#262626" stroke-width=".25"/>
<path d="M215 257v12.5" fill="none" stroke="#000" stroke-width=".25"/>
<circle cx="215" cy="269.5" r=".76" fill="#262626"/>
<circle cx="215" cy="269.5" r=".76" fill="none" stroke="#262626" stroke-width=".25"/>
<path d="M107.5 234.5h107.5" fill="none" stroke="#000" stroke-width=".25"/>
<circle cx="115" cy="234.5" r=".76" fill="#262626"/>
<circle cx="115" cy="234.5" r=".76" fill="none" stroke="#262626" stroke-width=".25"/>
<circle cx="140" cy="234.5" r=".76" fill="#262626"/>
<circle cx="140" cy="234.5" r=".76" fill="none" stroke="#262626" stroke-width=".25"/>
<circle cx="165" cy="234.5" r=".76" fill="#262626"/>
<circle cx="165" cy="234.5" r=".76" fill="none" stroke="#262626" stroke-width=".25"/>
<circle cx="190" cy="234.5" r=".76" fill="#262626"/>
<circle cx="190" cy="234.5" r=".76" fill="none" stroke="#262626" stroke-width=".25"/>
<circle cx="215" cy="234.5" r=".76" fill="#262626"/>
<circle cx="215" cy="234.5" r=".76" fill="none" stroke="#262626" stroke-width=".25"/>
<path d="M215 232v15" fill="none" stroke="#000" stroke-width=".25"/>
<circle cx="215" cy="234.5" r=".76" fill="#262626"/>
<circle cx="215" cy="234.5" r=".76" fill="none" stroke="#262626" stroke-width=".25"/>
<path d="M27.5 257v12.5h187.5" fill="none" stroke="#000" stroke-width=".25"/>
<circle cx="105" cy="269.5" r=".76" fill="#262626"/>
<circle cx="105" cy="269.5" r=".76" fill="none" stroke="#262626" stroke-width=".25"/>
<circle cx="140" cy="269.5" r=".76" fill="#262626"/>
<circle cx="140" cy="269.5" r=".76" fill="none" stroke="#262626" stroke-width=".25"/>
<circle cx="165" cy="269.5" r=".76" fill="#262626"/>
<circle cx="165" cy="269.5" r=".76" fill="none" stroke="#262626" stroke-width=".25"/>
<circle cx="190" cy="269.5" r=".76" fill="#262626"/>
<circle cx="190" cy="269.5" r=".76" fill="none" stroke="#262626" stroke-width=".25"/>
<circle cx="215" cy="269.5" r=".76" fill="#262626"/>
<circle cx="215" cy="269.5" r=".76" fill="none" stroke="#262626" stroke-width=".25"/>
<path d="M190 257v12.5" fill="none" stroke="#000" stroke-width=".25"/>
<circle cx="190" cy="269.5" r=".76" fill="#262626"/>
<circle cx="190" cy="269.5" r=".76" fill="none" stroke="#262626" stroke-width=".25"/>
<path d="M180 77h2.5M180 72h2.5M293.4 154.5h1.6M272.5 247v2.5M277.5 247v2.5M285 247v2.5M290 247v2.5" fill="none" stroke="#000" stroke-width=".25"/>
<circle cx="295" cy="154.5" r=".76" fill="#262626"/>
<circle cx="295" cy="154.5" r=".76" fill="none" stroke="#262626" stroke-width=".25"/>
<path d="M200 94.5v2.5" fill="none" stroke="#000" stroke-width=".25"/>
<circle cx="200" cy="97" r=".76" fill="#262626"/>
<circle cx="200" cy="97" r=".76" fill="none" stroke="#262626" stroke-width=".25"/>
<path d="M167.5 119.5v12.5" fill="none" stroke="#000" stroke-width=".25"/>
<circle cx="167.5" cy="122" r=".76" fill="#262626"/>
<circle cx="167.5" cy="122" r=".76" fill="none" stroke="#262626" stroke-width=".25"/>
<circle cx="167.5" cy="132" r=".76" fill="#262626"/>
<circle cx="167.5" cy="132" r=".76" fill="none" stroke="#262626" stroke-width=".25"/>
<path d="M167.5 152h12.5" fill="none" stroke="#000" stroke-width=".25"/>
<circle cx="167.5" cy="152" r=".76" fill="#262626"/>
<circle cx="167.5" cy="152" r=".76" fill="none" stroke="#262626" stroke-width=".25"/>
<path d="M167.5 132v62.5" fill="none" stroke="#000" stroke-width=".25"/>
<circle cx="167.5" cy="132" r=".76" fill="#262626"/>
<circle cx="167.5" cy="132" r=".76" fill="none" stroke="#262626" stroke-width=".25"/>
<circle cx="167.5" cy="152" r=".76" fill="#262626"/>
<circle cx="167.5" cy="152" r=".76" fill="none" stroke="#262626" stroke-width=".25"/>
<path d="M195 152h20" fill="none" stroke="#000" stroke-width=".25"/>
<circle cx="212.5" cy="152" r=".76" fill="#262626"/>
<circle cx="212.5" cy="152" r=".76" fill="none" stroke="#262626" stroke-width=".25"/>
<path d="M230 152h5" fill="none" stroke="#000" stroke-width=".25"/>
<circle cx="235" cy="152" r=".76" fill="#262626"/>
<circle cx="235" cy="152" r=".76" fill="none" stroke="#262626" stroke-width=".25"/>
<path d="M212.5 152v20h2.5" fill="none" stroke="#000" stroke-width=".25"/>
<circle cx="212.5" cy="152" r=".76" fill="#262626"/>
<circle cx="212.5" cy="152" r=".76" fill="none" stroke="#262626" stroke-width=".25"/>
<path d="M230 172h5" fill="none" stroke="#000" stroke-width=".25"/>
<circle cx="235" cy="172" r=".76" fill="#262626"/>
<circle cx="235" cy="172" r=".76" fill="none" stroke="#262626" stroke-width=".25"/>
<path d="M265 102v110l2.5 2.5h120l7.5-7.5v-97.5" fill="none" stroke="#000" stroke-width=".76"/>
<path d="M184 135.5l2 2M186 135.5l-2 2M194 135.5l2 2M196 135.5l-2 2" fill="none" stroke="#4c4c4c" stroke-width=".25"/>
<g font-size="8.3">
<text x="84.2" y="9.4" transform="rotate(-180 84.2 9.4)">ФЮРА.442576.001 Э3</text>
<text x="323.3" y="287.1">ФЮРА.442576.001 Э3</text>
</g>
<g font-size="4.9">
<text x="192.2" y="63.2">XP6</text>
<text x="56.5" y="81">C26</text>
<text x="149" y="81">C29</text>
<text x="301.5" y="81">C34</text>
<text x="394" y="81">C35</text>
<text x="148.3" y="100.1">C28</text>
<text x="393.7" y="96.7">C36</text>
<text x="170.5" y="114.6">VT2</text>
<text x="238" y="114.6">VT4</text>
<text x="185" y="129">R18</text>
<text x="54.5" y="146.1">R16 GND</text>
<text x="182.5" y="149">R19</text>
<text x="297" y="146.1">R20 GND</text>
<text x="217.5" y="161.1">HL4</text>
<text x="31.5" y="166">C25</text>
<text x="281.5" y="171">C33</text>
<text x="214.8" y="185.3">HL3</text>
<text x="170.5" y="199.6">VT3</text>
<text x="238" y="199.6">VT5</text>
<text x="98.5" y="230.5">VT1</text>
<text x="37.3" y="243.2">XP5</text>
<text x="57.2" y="240.6">F1</text>
<text x="118.2" y="243.3">VD7</text>
<text x="143.3" y="255.1">C27</text>
<text x="168.3" y="255.1">C30</text>
<text x="193.3" y="255.1">C31</text>
<text x="218.3" y="255.1">C32</text>
<text x="107" y="258.6">R17</text>
<text x="272.5" y="261">X1</text>
<text x="285" y="261">X2</text>
</g>
<g font-size="4.4">
<text x="49.5" y="68.6">3V3</text>
<text x="139.8" y="71.1">VPVDD</text>
<text x="180" y="71.1">A1</text>
<text x="294.5" y="66">3V3</text>
<text x="384.9" y="71.1">VPVDD</text>
<text x="180" y="76.1">B1</text>
<text x="205" y="73.6">A1</text>
<text x="192.2" y="83.4">XT30PW-M</text>
<text x="205" y="78.6">B1</text>
<text x="55.8" y="85.6">1мкФ 6.3В</text>
<text x="148.3" y="85.6">1мкФ 16 В</text>
<text x="300.7" y="85.6">1мкФ 6.3В</text>
<text x="393.2" y="85.6">1мкФ 16 В</text>
<text x="49.4" y="95.8">GND</text>
<text x="194.8" y="91.1">VPVDD</text>
<text x="294.4" y="95.8">GND</text>
<text x="255" y="98.6">DRAIN</text>
<text x="393.7" y="101.3">0,1мкФ 50 В</text>
<text x="148.3" y="104.7">0,1мкФ 50 В</text>
<text x="257.5" y="103.6">GH1</text>
<text x="385" y="106.1">DRAIN</text>
<text x="170.5" y="119.3">IRF7854TRPBF</text>
<text x="238" y="119.3">IRF7854TRPBF</text>
<text x="387.5" y="116.1">GH1</text>
<text x="257.5" y="121.1">SH1</text>
<text x="387.5" y="121.1">SH1</text>
<text x="204.1" y="131.3" transform="rotate(-90 204.1 131.3)">A1</text>
<text x="211.6" y="131.3" transform="rotate(-90 211.6 131.3)">B1</text>
<text x="387.5" y="126.1">GL1</text>
<text x="387.5" y="131.1">SL1</text>
<text x="49.5" y="136.1">3V3</text>
<text x="292" y="136.1">3V3</text>
<text x="166.6" y="142" transform="rotate(-90 166.6 142)">MP1</text>
<text x="195" y="138.6">7.5мОм</text>
<text x="200" y="148.6">Forward</text>
<text x="54.5" y="150.7">10кОм</text>
<text x="297" y="150.7">10кОм</text>
<text x="24.5" y="156">3V3</text>
<text x="182.5" y="157.7">1.8кОм</text>
<text x="274.5" y="161.1">3V3</text>
<text x="138.8" y="166.1">SP</text>
<text x="11.9" y="172" transform="rotate(-90 11.9 172)">Подп. дата</text>
<text x="30.7" y="170.6">1мкФ 6.3В</text>
<text x="138.7" y="171.1">SN</text>
<text x="200" y="178.6">Reverse</text>
<text x="280.8" y="175.6">1мкФ 6.3В</text>
<text x="24.4" y="180.8">GND</text>
<text x="274.4" y="185.8">GND</text>
<text x="257.5" y="188.6">GL1</text>
<text x="64.4" y="193.3">GND</text>
<text x="134.4" y="193.3">GND</text>
<text x="309.4" y="193.3">GND</text>
<text x="379.4" y="193.3">GND</text>
<text x="11.9" y="205" transform="rotate(-90 11.9 205)">Инв. № дубл.</text>
<text x="170.5" y="204.3">IRF7854TRPBF</text>
<text x="238" y="204.3">IRF7854TRPBF</text>
<text x="257.5" y="208.6">SL1</text>
<text x="199.4" y="218.3">GND</text>
<text x="11.9" y="230" transform="rotate(-90 11.9 230)">Взам. инв. №</text>
<text x="209.8" y="228.6">VPVDD</text>
<text x="62.5" y="240.6">25 А</text>
<text x="77.5" y="243.6">STD10PF06T4-VB</text>
<text x="118.2" y="248">BZX384-C18</text>
<text x="271.6" y="247" transform="rotate(-90 271.6 247)">SP</text>
<text x="276.6" y="247" transform="rotate(-90 276.6 247)">MP1</text>
<text x="284.1" y="247" transform="rotate(-90 284.1 247)">SN</text>
<text x="289.1" y="247" transform="rotate(-90 289.1 247)">A1</text>
<text x="50" y="253.6">VBATT</text>
<text x="11.9" y="259.5" transform="rotate(-90 11.9 259.5)">Подп. и дата</text>
<text x="37.5" y="263.6">XT30PW-M</text>
<text x="50" y="258.6">GND</text>
<text x="107" y="263.3">10кОм</text>
<text x="143.3" y="259.8">0,1мкФ 50 В</text>
<text x="168.3" y="259.8">10мкФ 50В</text>
<text x="193.3" y="259.8">10мкФ 50В</text>
<text x="218.3" y="259.8">10мкФ 50В</text>
<text x="211.9" y="278.3">GND</text>
<text x="406" y="281.9">Лист</text>
<text x="11.9" y="289" transform="rotate(-90 11.9 289)">Инв. № подл.</text>
<text x="230.5" y="290.9">Изм.</text>
<text x="238" y="290.9">Лист № докум.</text>
<text x="271" y="290.9">Подп.</text>
<text x="286" y="290.9">Дата</text>
<text x="407.8" y="289.4">3</text>
<text x="217.5" y="295.9">Файл: Sheet3.SchDoc</text>
<text x="305" y="295.9">Копировал</text>
<text x="381.4" y="295.9">Формат А3</text>
</g>
<g font-size="4.3">
<text x="192.5" y="68.5">Конт.</text>
<text x="209.9" y="68.5">Цепь</text>
<text x="37.5" y="248.5">Конт.</text>
<text x="54.9" y="248.5">Цепь</text>
</g>
<g font-size="3.8">
<text x="72.3" y="76.2">DD6</text>
<text x="317.2" y="76.2">DD7</text>
<text x="73.5" y="83.5">DVDD</text>
<text x="122" y="83.5">PVDD</text>
<text x="318.5" y="83.5">DVDD</text>
<text x="367.1" y="83.5">PVDD</text>
<text x="73.5" y="88.5">GND</text>
<text x="99" y="85.9">DEV</text>
<text x="124.6" y="88.5">VCP</text>
<text x="318.5" y="88.5">GND</text>
<text x="344" y="85.9">DEV</text>
<text x="369.6" y="88.5">VCP</text>
<text x="73.5" y="93.5">nSLEEP</text>
<text x="124.7" y="93.5">CPH</text>
<text x="318.5" y="93.5">nSLEEP</text>
<text x="369.7" y="93.5">CPH</text>
<text x="125.6" y="98.5">CPL</text>
<text x="370.6" y="98.5">CPL</text>
<text x="73.5" y="103.5">nSCS</text>
<text x="318.5" y="103.5">nSCS</text>
<text x="73.5" y="108.5">SCLK</text>
<text x="73.5" y="113.5">SDI</text>
<text x="121.1" y="108.5">DRAIN</text>
<text x="318.5" y="108.5">SCLK</text>
<text x="318.5" y="113.5">SDI</text>
<text x="366.1" y="108.5">DRAIN</text>
<text x="73.5" y="118.5">SDO</text>
<text x="125.3" y="118.5">GH1</text>
<text x="318.5" y="118.5">SDO</text>
<text x="370.2" y="118.5">GH1</text>
<text x="125.3" y="123.5">SH1</text>
<text x="370.2" y="123.5">SH1</text>
<text x="73.5" y="128.5">DRVOFF</text>
<text x="125.5" y="128.5">GL1</text>
<text x="318.5" y="128.5">DRVOFF</text>
<text x="370.5" y="128.5">GL1</text>
<text x="73.5" y="133.5">IN1</text>
<text x="125.5" y="133.5">SL1</text>
<text x="318.5" y="133.5">IN1</text>
<text x="370.5" y="133.5">SL1</text>
<text x="73.5" y="138.5">nHIZ1</text>
<text x="73.5" y="143.5">NC</text>
<text x="126.9" y="143.5">NC</text>
<text x="318.5" y="138.5">nHIZ1</text>
<text x="318.5" y="143.5">NC</text>
<text x="371.9" y="143.5">NC</text>
<text x="73.5" y="148.5">NC</text>
<text x="126.9" y="148.5">NC</text>
<text x="318.5" y="148.5">NC</text>
<text x="371.9" y="148.5">NC</text>
<text x="73.5" y="153.5">nFAULT</text>
<text x="126.9" y="153.5">NC</text>
<text x="318.5" y="153.5">nFAULT</text>
<text x="371.9" y="153.5">NC</text>
<text x="126.9" y="158.5">NC</text>
<text x="371.9" y="158.5">NC</text>
<text x="73.5" y="163.5">SO</text>
<text x="318.5" y="163.5">SO</text>
<text x="73.5" y="168.5">AREF</text>
<text x="73.5" y="173.5">AGND</text>
<text x="126.7" y="173.5">SN</text>
<text x="126.8" y="168.5">SP</text>
<text x="318.5" y="168.5">AREF</text>
<text x="318.5" y="173.5">AGND</text>
<text x="371.6" y="173.5">SN</text>
<text x="371.8" y="168.5">SP</text>
<text x="73.5" y="183.5">RSVD</text>
<text x="122" y="183.5">PPAD</text>
<text x="318.5" y="183.5">RSVD</text>
<text x="367.1" y="183.5">PPAD</text>
<text x="72.3" y="190.8">DRV8106SQRHBRQ1</text>
<text x="317.2" y="190.8">DRV8106SQRHBRQ1</text>
</g>
<g font-size="3">
<text x="193.5" y="72.9">1</text>
<text x="193.5" y="77.9">2</text>
<text x="38.5" y="252.9">1</text>
<text x="38.5" y="257.9">2</text>
</g>
<g font-size="2.5">
<text x="267.2" y="97.8">Sheet1[2A]</text>
<text x="267.2" y="102.8">Sheet1[2A]</text>
<text x="267.5" y="107.8">Sheet1[1A]</text>
<text x="267.5" y="117.8">Sheet1[1A]</text>
<text x="267.2" y="122.8">Sheet1[2A]</text>
<text x="267.5" y="127.8">Sheet1[1A]</text>
</g>
<g font-size="2.1">
<text x="20.4" y="97.8">Sheet1[2A]</text>
<text x="34.7" y="97.8">nSLEEP_L1</text>
<text x="278.9" y="97.8">nSLEEP_R1</text>
<text x="20.4" y="102.8">Sheet1[1A]</text>
<text x="20.7" y="107.8">Sheet1[1A]</text>
<text x="33.8" y="107.8">SCLK_L1</text>
<text x="34.4" y="102.8">nSCS_L1</text>
<text x="278.9" y="102.8">nSCS_R1</text>
<text x="278.9" y="107.8">SCLK_R1</text>
<text x="20.7" y="112.8">Sheet1[1A]</text>
<text x="33.8" y="112.8">SDI_L1</text>
<text x="265.9" y="112.8">Sheet1[1A]</text>
<text x="279.7" y="112.8">SDI_R1</text>
<text x="20.7" y="117.8">Sheet1[1A]</text>
<text x="33.8" y="117.8">SDO_L1</text>
<text x="278.9" y="117.8">SDO_R1</text>
<text x="20.3" y="122.8">Sheet1[2A]</text>
<text x="33.8" y="122.8">DRVOFF_L1</text>
<text x="278.9" y="122.8">DRVOFF_R1</text>
<text x="20.7" y="127.8">Sheet1[1A]</text>
<text x="33.8" y="127.8">IN1_L1</text>
<text x="278.9" y="127.8">IN1_R1</text>
<text x="20.3" y="137.8">Sheet1[2A]</text>
<text x="33.8" y="137.8">nFAULT_L1</text>
<text x="20.7" y="142.8">Sheet1[1A]</text>
<text x="33.8" y="142.8">SO_L1</text>
<text x="266.8" y="155.3">Sheet1[2A]</text>
<text x="280.1" y="155.3">nFAULT_R1</text>
</g>
<text font-size=".5" fill="#585858" x="12.5" y="292.1">ALTIUM GOSTBOM2.0 KEV</text>
</svg>
